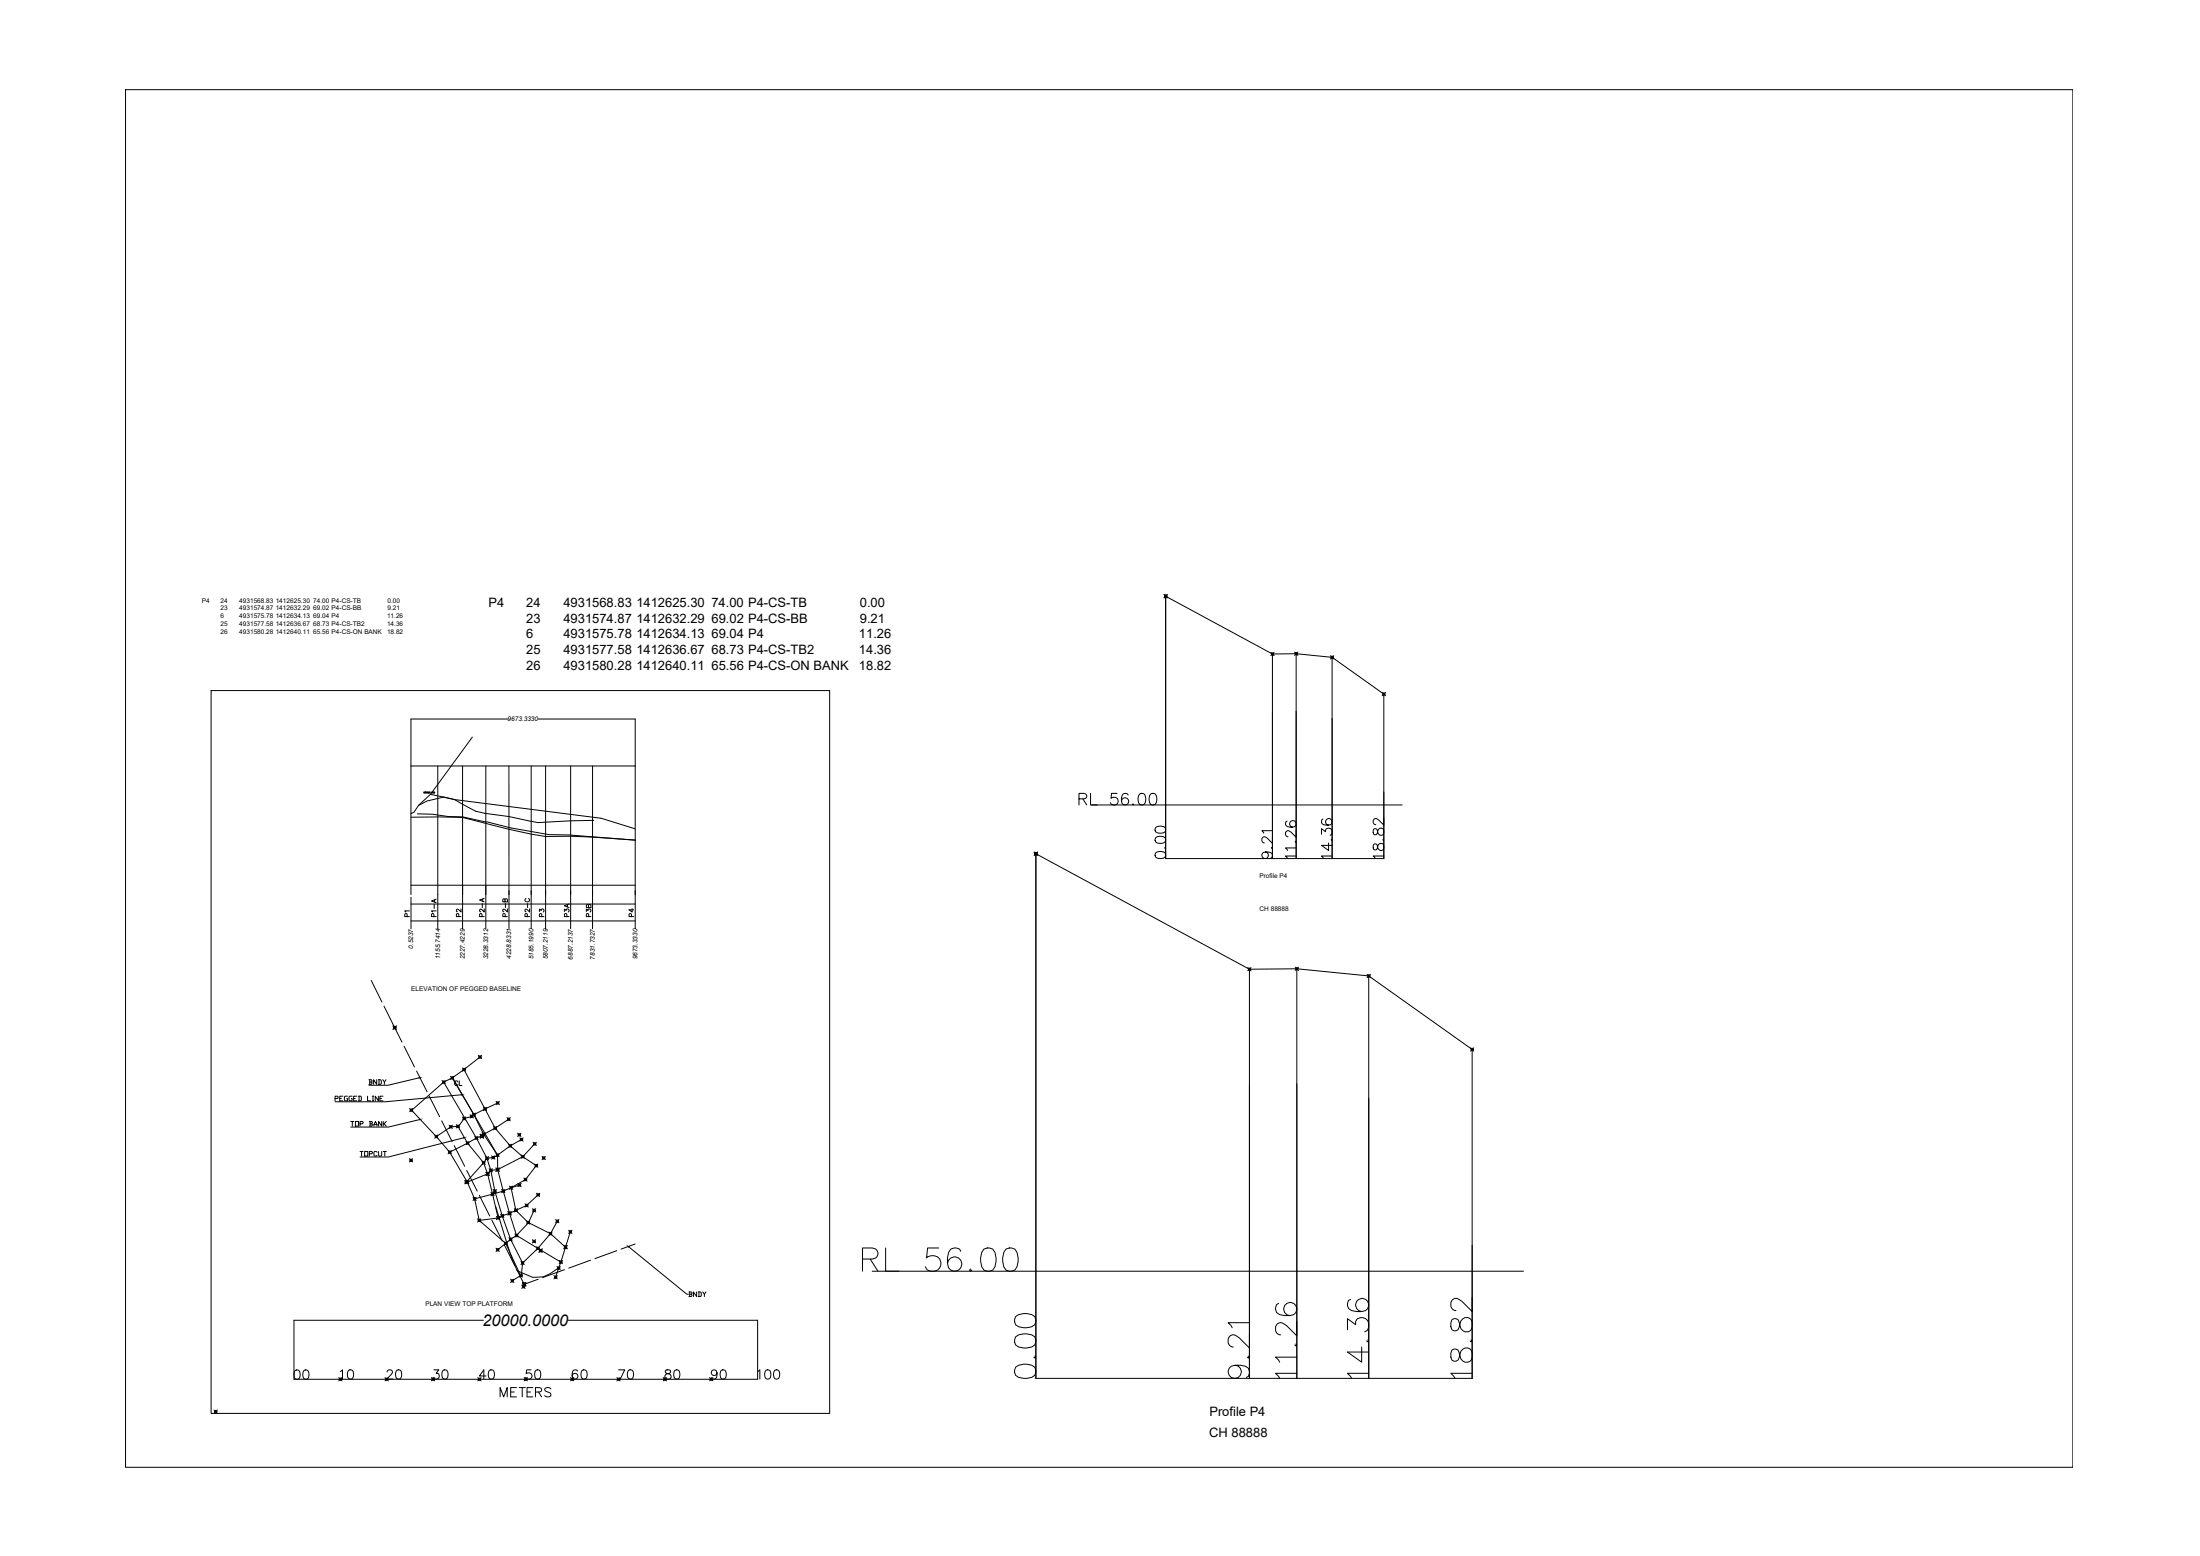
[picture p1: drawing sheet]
<svg xmlns="http://www.w3.org/2000/svg" width="420mm" height="297mm" viewBox="0 0 420 297" stroke-linecap="round" stroke-linejoin="round" font-family="sans-serif">
<!-- layer: 0 -->
<g fill="none" stroke="#000" stroke-width=".19">
<path d="M24 17.1h371.9v263h-371.9zM222.3 113.5l.6 .6M222.6 113.8l20.4 11h4.5l6.9 .7 9.9 7v31.4h-41.7zM222.9 113.5l-.6 .6M40.3 131.8h118.2v138h-118.2zM97 137.3h-18.5v33.5M102.8 137.3h18.5v40M242.7 124.5l.6 .7M243 124.8v39.1M243.3 124.5l-.6 .7M247.2 124.5l.7 .6M247.5 124.8v39.1"/>
<path d="M247.9 124.5l-.7 .6M254.1 125.2l.6 .6M254.4 125.5v38.4M254.7 125.2l-.6 .6M264 132.2l.6 .6M264.6 132.2l-.6 .6M78.5 156h9.8a143.5 143.5 0 0 0 15.9 3.7l4.8-.1 12.3 .8M78.5 155.3l.6-.3 .8-1.2 1.7-.9 3.1-.7 2.1 .4 4 2.3 1.8 .4 4.6 .6 5.6 1.1 10.6-.4M78.5 146.2h42.8M79.7 155.4h2.8l3.1 .5h2.8l4.6 1 4.6 1.2 7.2 1.2 3.8 .1 12.8 1M81.1 151.2l-.2 .1h.2M81.4 151.3l.1-.1h-.1v.2"/>
<path d="M81.4 151.3l.1 .1M81.7 151.2v.2l-.1-.2v.2M81.8 151.3h.1M82 151.2h-.2v.2h.2M82 151.3l.2-.1h-.2v.2M82.1 151.3l.1 .1M82.2 151.6l4.6 1 28 3.6 6.4 2M82.2 151.6l-2.3 2.2M82.4 151.3l.2-.1h-.2v.2M82.7 151.3h.1M82.8 151.2h-.1v.2h.1M83 151.2h-.1v.2l.1-.1"/>
<path d="M83.6 146.2v31.1M88.3 146.2v31.1M90.2 140.7l-8 10.9M92.8 146.2v31.1M97.2 146.2v31.1M101.4 146.2v31.1M104.2 146.2v31.1M109 146.2v31.1M113.2 146.2v31.1M208.5 153.7h59.3M245.8 156.7a.58 .58 0 0 0-.2 .9 1.2 1.2 0 0 0 1.9-.3 .63 .63 0 0 0-.5-.6 .63 .63 0 0 0-.7 .5 .63 .63 0 0 0 .6 .7M247.5 158.5v1.3l-.9-.9a.61 .61 0 0 0-.9-.2l-.2 .3v.4l.2 .2 .3 .1"/>
<path d="M78.5 169h42.8M78.5 172.6h42.8M78.5 171.3v6M78.5 175.8h42.8M82.9 175l-.1-.5-.3-.1-.1 .6h.9M82.9 172.7v.7M83 171.8v.4M83.3 173.9h-.9l.2 .2M83.3 171.7l-.9 .3 .9 .3M92.1 175l-.1-.5-.3-.1-.1 .6h.9M92.1 172.5v.8M92.2 171.6v.4"/>
<path d="M92.5 173.5v.6l-.7-.5-.2 .3 .2 .2M92.5 171.5l-.9 .3 .9 .4M197.5 162.7l.6 .6M197.8 163l40.8 22 9.1-.1 13.7 1.4 19.8 14v62.8h-83.4zM198.1 162.7l-.6 .6M247.4 160.6l.1 .1h-.1M247.5 163.4h-2l.4 .5M247.5 161.9h-2l.4 .5M238.3 184.7l.6 .6M238.6 185v78.1M238.9 184.7l-.6 .6M247.4 184.6l.6 .6"/>
<path d="M247.7 184.9v78.2M248 184.6l-.6 .6M261.1 186l.6 .6M261.4 186.3v76.8M261.7 186l-.6 .6M78.5 211.8l4.8 5.2 2.6 2.9 3.3 5.8 1.4 3.2 .9 4.1 5.1 4.4 2.8 6.1M80 205.8l-5.9 1.4h-3.6M80.1 213.7l-5.9 1.5h-7.2M84.7 206.6l6.3 10.7 2 3.8 .7 2.3 .8 4 1.4 4.7 1.6 4.5 2.3 4.5M86.4 205.8l4.1 7 1.9 3.7 2.6 4v2.8l2.3 8.3 1.3 4.2 8.5 5.1M86.4 205.6l8.6 14.9M87.4 215l1.9 3.2 3.1 3.8 .7 2.1 2 8.4"/>
<path d="M88.1 209l-14.5 1.3h-9.6M88.3 203.9l.6 .6M88.3 213.2l.6 .6M88.5 217.2l-14.3 3.7h-5.4M88.6 204.2l4 7.5a23.2 23.2 0 0 0 9.8 10.8l-2 2.7-2.8 1.5 .9 4.4 2.4 2.3 4.2 2.1 2.9 2.6M88.9 203.9l-.6 .6M88.9 213.2l-.6 .6M89.8 212.8l.6 .6M90.2 212.5l.6 .6M90.4 212.8l-.6 .6M90.8 212.5l-.6 .6M91.3 201.5l.7 .6"/>
<path d="M91.7 201.8l-5.3 4-1.7 .8-5.9 5.2M91.7 216.5l.6 .7M91.7 216.6l.6 .7M92 201.5l-.7 .6M92.1 216.2l.6 .6M92.3 216.5l-.6 .6M92.3 211.4l.6 .6M92.3 216.6l-.6 .7M92.7 216.2l-1 1M92.9 211.4l-.6 .6M94.3 215.1l.6 .6M94.7 210.2l.7 .7"/>
<path d="M94.9 215.1l-.6 .6M95 210.6l-2.4 1.1-2.5 1.4-1.5 .4-1 1.5-1.5 .1-2.8 1.9M95.4 210.2l-.7 .7M96.8 213.3l.6 .7M97.1 213.7l-5.1 3.2-1 .4-5.1 2.6M97.1 218.4l.7 .7M97.4 213.3l-.6 .7M97.8 218.4l-.7 .7M98.9 216.3l.6 .7M99.3 217.2l.6 .6M99.5 216.3l-.6 .7M99.6 217.5l-2.2 1.2-3.2 2.3-1.2 .1-4 4.6"/>
<path d="M99.9 217.2l-.6 .6M101.8 218.1l.6 .6M102.1 218.4l-2.3 2.4-4.8 2.5-1.3 .1-.6 .7-3.9 1.6M102.4 218.1l-.6 .6M280.8 200l.7 .7M281.5 200l-.7 .7M88.7 225.4l.7 .6M88.9 225.3l.7 .7M89.4 225.4l-.7 .6M89.6 225.3l-.7 .7M90.3 228.6l.6 .6M90.9 228.6l-.6 .6"/>
<path d="M91.2 232.7l.6 .6M91.8 232.7l-.6 .6M92 221.7l.7 .6M92.7 221.7l-.7 .6M92.7 220.8l.6 .6M92.8 223.8l.6 .6M93.3 220.8l-.6 .6M93.4 223.1l.6 .6M93.8 227.6l.6 .7M93.9 220.6l.6 .7M94 223.1l-1.2 1.3 .6-.6M94.2 227.1l.6 .6"/>
<path d="M94.4 227.6l-.6 .7M94.5 220.6l-.6 .7M94.7 230.3l3.1 10 1 2.3 2.9 1.2h2l1.4-.7 1.6-1M94.7 223l.6 .6M94.7 220.2l.6 .6M94.7 223l.7 .6M94.7 238.3l.7 .6M94.8 232.2l.6 .6M94.8 227.1l-.6 .6M95.3 220.2l-.6 .6M95.4 223l-.7 .6M95.4 238.3l-.7 .6"/>
<path d="M95.4 232.2l-.6 .6M95.6 231.8l.6 .6M95.8 227.1l.6 .6M96.2 231.8l-.6 .6M96.3 237.1l.6 .6M96.4 227.1l-.6 .6M96.9 237.1l-.6 .6M97 231.3l.6 .6M97.2 236.3l.6 .6M97.3 226.4l.6 .7M97.6 231.3l-.6 .6M97.8 236.3l-.6 .6"/>
<path d="M97.9 226.4l-.6 .7M98.2 230.7l.6 .7M98.3 235.5l.7 .7M98.8 230.7l-.6 .7M98.9 225.9l.6 .6M99 235.5l-.7 .7M99.2 226.2l-3.1 1.2-5.5 1.5M99.5 225.9l-.6 .6M99.5 220.5l.7 .6M100 224.9l.7 .6M100.2 220.5l-.7 .6M100.3 229.8l.6 .6"/>
<path d="M100.5 233.1l.7 .6M100.7 224.9l-.7 .6M100.9 229.8l-.6 .6M101.2 233.1l-.7 .6M101.7 236.7l.6 .6M101.7 230.7l.6 .7M102 231.1l-1.1 2.3-2.3 2.4-3.6 2.8M102.1 222.2l.6 .6M102.3 236.7l-.6 .6M102.3 230.7l-.6 .7M102.4 238l.6 .6M102.5 227.8l.6 .6"/>
<path d="M102.7 222.2l-.6 .6M102.8 228.1l-2.2 2-3.3 1.5-2.2 .9-3.6 .5M102.9 238.4l.6 .7M102.9 238.4l.7 .6M103 238l-.6 .6M103.1 227.8l-.6 .6M103.5 220.8l.6 .6M103.6 238.4l-.7 .7M104.1 220.8l-.6 .6M104.8 235.2l.6 .6M105.4 235.2l-.6 .6M106.1 232.8l.6 .6"/>
<path d="M106.4 233.1l-1.3 2.4-2.4 2.8-2.9 2.8-.2 2.3-1.8 1.1M106.7 232.8l-.6 .6M107.7 237.8l.6 .6M108.3 237.8l-.6 .6M108.6 234.9l.6 .6M108.9 235.2l-2.8 8.6M109.2 234.9l-.6 .6M120.1 238.1l11.1 9h.3M92.3 252h-36.2v11.3h88.6v-11.3h-36.2M97.5 244.2l.6 .6M98.1 244.2l-.6 .6M99.2 243.2l.6 .6"/>
<path d="M99.5 240.8l.6 .6M99.6 245.3l.7 .7M99.8 243.2l-.6 .6M100.1 240.8l-.6 .6M100.3 245.3l-.7 .7M105.8 243.5l.6 .6M106.4 241.8l.6 .6M106.4 243.5l-.6 .6M106.8 240.6l.6 .6M107 241.8l-.6 .6M107.4 240.6l-.6 .6M131.6 246.6h.4l.2 .2-.2 .3"/>
<path d="M131.7 247.1h.3l.2 .3-.2 .1h-.4M131.7 246.6v.9M133 246.6v.9l-.6-.9v.9M133.3 246.6h.5l.1 .2v.6l-.1 .1h-.5M133.5 246.6v.9M134.2 246.6l.3 .5v.4M134.8 246.6l-.3 .5M166.6 242.7h124.4"/>
<circle cx="222.6" cy="113.8" r=".22"/>
<circle cx="243" cy="124.8" r=".22"/>
<circle cx="247.5" cy="124.8" r=".22"/>
<circle cx="254.4" cy="125.5" r=".22"/>
<circle cx="264.3" cy="132.5" r=".22"/>
<circle cx="81.2" cy="151.3" r=".1"/>
<circle cx="197.8" cy="163" r=".22"/>
<circle cx="238.6" cy="185" r=".22"/>
<circle cx="247.7" cy="184.9" r=".22"/>
<circle cx="261.4" cy="186.3" r=".22"/>
<circle cx="88.6" cy="213.5" r=".22"/>
<circle cx="90.1" cy="213.1" r=".22"/>
<circle cx="91.7" cy="201.8" r=".22"/>
<circle cx="92" cy="216.8" r=".22"/>
<circle cx="92" cy="216.9" r=".22"/>
<circle cx="92" cy="217" r=".22"/>
<circle cx="92.4" cy="216.5" r=".22"/>
<circle cx="92.6" cy="211.7" r=".22"/>
<circle cx="94.6" cy="215.4" r=".22"/>
<circle cx="95.1" cy="210.6" r=".22"/>
<circle cx="97.1" cy="213.7" r=".22"/>
<circle cx="97.5" cy="218.7" r=".22"/>
<circle cx="99.2" cy="216.6" r=".22"/>
<circle cx="99.6" cy="217.5" r=".22"/>
<circle cx="102.1" cy="218.4" r=".22"/>
<circle cx="281.2" cy="200.3" r=".22"/>
<circle cx="89" cy="225.7" r=".22"/>
<circle cx="89.3" cy="225.7" r=".22"/>
<circle cx="90.6" cy="228.9" r=".22"/>
<circle cx="91.5" cy="233" r=".22"/>
<circle cx="92.4" cy="222" r=".22"/>
<circle cx="93" cy="221.1" r=".22"/>
<circle cx="93.1" cy="224.1" r=".22"/>
<circle cx="93.7" cy="223.4" r=".22"/>
<circle cx="94.1" cy="228" r=".22"/>
<circle cx="94.2" cy="221" r=".22"/>
<circle cx="94.5" cy="227.4" r=".22"/>
<circle cx="95" cy="223.3" r=".22"/>
<circle cx="95" cy="220.5" r=".22"/>
<circle cx="95.1" cy="238.6" r=".22"/>
<circle cx="95.1" cy="223.3" r=".22"/>
<circle cx="95.1" cy="232.5" r=".22"/>
<circle cx="95.9" cy="232.1" r=".22"/>
<circle cx="96.1" cy="227.4" r=".22"/>
<circle cx="96.6" cy="237.4" r=".22"/>
<circle cx="97.3" cy="231.6" r=".22"/>
<circle cx="97.5" cy="236.6" r=".22"/>
<circle cx="97.6" cy="226.7" r=".22"/>
<circle cx="98.5" cy="231" r=".22"/>
<circle cx="98.7" cy="235.9" r=".22"/>
<circle cx="99.2" cy="226.2" r=".22"/>
<circle cx="99.8" cy="220.8" r=".22"/>
<circle cx="100.4" cy="225.2" r=".22"/>
<circle cx="100.6" cy="230.1" r=".22"/>
<circle cx="100.9" cy="233.4" r=".22"/>
<circle cx="102" cy="237" r=".22"/>
<circle cx="102" cy="231" r=".22"/>
<circle cx="102.4" cy="222.5" r=".22"/>
<circle cx="102.7" cy="238.3" r=".22"/>
<circle cx="102.8" cy="228.1" r=".22"/>
<circle cx="103.3" cy="238.7" r=".22"/>
<circle cx="103.8" cy="221.1" r=".22"/>
<circle cx="105.1" cy="235.5" r=".22"/>
<circle cx="106.4" cy="233.1" r=".22"/>
<circle cx="108" cy="238.1" r=".22"/>
<circle cx="108.9" cy="235.2" r=".22"/>
<circle cx="97.8" cy="244.5" r=".22"/>
<circle cx="99.5" cy="243.5" r=".22"/>
<circle cx="99.8" cy="241.1" r=".22"/>
<circle cx="100" cy="245.6" r=".22"/>
<circle cx="106.1" cy="243.8" r=".22"/>
<circle cx="106.7" cy="242.1" r=".22"/>
<circle cx="107.1" cy="240.9" r=".22"/>
</g>
<!-- layer: Boundary -->
<g fill="none" stroke="#000" stroke-width=".19">
<path d="M70.9 187.2l2 4.1M73.3 192.1l3.5 6.8M75.1 196.5l.6-.6-.6 .6M75.7 196.5l-.6-.6 .6 .6M77.2 199.7l2 4M89.1 223.4l2 4M91.5 228.2l2 3.9M93.9 232.9l2 4M96.3 237.7l2 3.9M117.8 238.8l-4.2 1.5M121.3 237.5l-2.7 1M98.7 242.4l1.4 2.8 2.7-1"/>
<path d="M99.8 244.9l.6 .6M100.4 244.9l-.6 .6 .6-.6M107.8 242.4l-4.2 1.5M112.8 240.6l-4.2 1.5M40.9 269.2l.6 .6M41.5 269.2l-.6 .6"/>
<circle cx="75.4" cy="196.2" r=".22"/>
<circle cx="100.1" cy="245.2" r=".22"/>
<circle cx="41.2" cy="269.5" r=".22"/>
</g>
<!-- layer: 0 -->
<path d="M120 238l.1 .1z" fill="#000" stroke="#000" stroke-width=".19"/>
<g font-size="7.9">
<text x="163.3" y="243.8">RL 56.00</text>
<text x="239.5" y="264.2" transform="rotate(-90 239.5 264.2)">9.21</text>
<text x="248.7" y="264.2" transform="rotate(-90 248.7 264.2)">11.26</text>
</g>
<g font-size="7.5">
<text x="67.4" y="222.2">TOPCUT</text>
<text x="198.6" y="264.2" transform="rotate(-90 198.6 264.2)">0.00</text>
<text x="262.1" y="264.2" transform="rotate(-90 262.1 264.2)">14.36</text>
<text x="281.9" y="264.2" transform="rotate(-90 281.9 264.2)">18.82</text>
</g>
<g font-size="5.3">
<text x="205" y="154.9">RL 56.00</text>
<text x="223.7" y="165.1" transform="rotate(-90 223.7 165.1)">0.00</text>
<text x="255.4" y="165.1" transform="rotate(-90 255.4 165.1)">14.36</text>
<text x="265.3" y="165.1" transform="rotate(-90 265.3 165.1)">18.82</text>
</g>
<g font-size="4.9">
<text x="243.8" y="165.1" transform="rotate(-90 243.8 165.1)">9.21</text>
<text x="55" y="264.6">00</text>
<text x="63.9" y="264.6">10</text>
<text x="72.7" y="264.6">20</text>
<text x="81.5" y="264.6">30</text>
<text x="90.3" y="264.6">40</text>
<text x="94.2" y="267.8">METERS</text>
<text x="99.1" y="264.6">50</text>
<text x="107.9" y="264.6">60</text>
<text x="116.8" y="264.6">70</text>
<text x="125.6" y="264.6">80</text>
<text x="134.8" y="264.6">90</text>
<text x="143.6" y="264.6">100</text>
</g>
<g font-size="4.4">
<text x="69.1" y="208.5">BNDY</text>
<text x="62.8" y="211.7">PEGGED LINE</text>
<text x="65.6" y="216.3">TOP BANK</text>
</g>
<g font-size="4">
<text x="109.7" y="176.4" transform="rotate(-90 109.7 176.4)">P3A</text>
<text x="122.1" y="176.4" transform="rotate(-90 122.1 176.4)">P4</text>
<text x="85.7" y="208.5">CL</text>
</g>
<g font-size="3.5">
<text x="79" y="176.4" transform="rotate(-90 79 176.4)">P1</text>
<text x="88.9" y="176.4" transform="rotate(-90 88.9 176.4)">P2</text>
<text x="97.7" y="176.4" transform="rotate(-90 97.7 176.4)">P2-B</text>
<text x="102" y="176.4" transform="rotate(-90 102 176.4)">P2-C</text>
<text x="104.8" y="176.4" transform="rotate(-90 104.8 176.4)">P3</text>
<text x="113.6" y="176.4" transform="rotate(-90 113.6 176.4)">P3B</text>
</g>
<text font-size="3.1" x="92.1" y="253.1">20000.0000</text>
<g font-size="2.5">
<text x="93.3" y="115.9">P4</text>
<text x="100.5" y="115.9">24</text>
<text x="100.5" y="118.9">23</text>
<text x="107.6" y="115.9">4931568.83 1412625.30 74.00 P4-CS-TB</text>
<text x="107.6" y="118.9">4931574.87 1412632.29 69.02 P4-CS-BB</text>
<text x="164.2" y="115.9">0.00</text>
<text x="164.2" y="118.9">9.21</text>
<text x="100.5" y="121.9">6</text>
<text x="100.5" y="124.9">25</text>
<text x="107.6" y="121.9">4931575.78 1412634.13 69.04 P4</text>
<text x="107.6" y="124.9">4931577.58 1412636.67 68.73 P4-CS-TB2</text>
<text x="164" y="121.9">11.26</text>
<text x="164" y="124.9">14.36</text>
<text x="100.5" y="127.8">26</text>
<text x="107.6" y="127.8">4931580.28 1412640.11 65.56 P4-CS-ON BANK</text>
<text x="164" y="127.8">18.82</text>
<text x="230.9" y="274.3">CH 88888</text>
<text x="231" y="270.4">Profile P4</text>
</g>
<g font-size="1.2">
<text x="38.5" y="115">P4</text>
<text x="42.1" y="118">6</text>
<text x="42.1" y="115">24</text>
<text x="42.1" y="116.5">23</text>
<text x="42.1" y="119.5">25</text>
<text x="45.7" y="115">4931568.83 1412625.30 74.00 P4-CS-TB</text>
<text x="45.7" y="116.5">4931574.87 1412632.29 69.02 P4-CS-BB</text>
<text x="45.7" y="118">4931575.78 1412634.13 69.04 P4</text>
<text x="45.7" y="119.5">4931577.58 1412636.67 68.73 P4-CS-TB2</text>
<text x="73.9" y="118">11.26</text>
<text x="73.9" y="119.5">14.36</text>
<text x="74" y="115">0.00</text>
<text x="74" y="116.5">9.21</text>
<text x="42.1" y="121">26</text>
<text x="45.7" y="121">4931580.28 1412640.11 65.56 P4-CS-ON BANK</text>
<text x="73.9" y="121">18.82</text>
<text x="96.9" y="137.7">9673.3330</text>
<text x="240.5" y="167.6">Profile P4</text>
<text x="240.6" y="174">CH 88888</text>
<text x="78.9" y="181.1" transform="rotate(-90 78.9 181.1)">0.5237</text>
<text x="84" y="183.1" transform="rotate(-90 84 183.1)">1155.7414</text>
<text x="88.8" y="183.1" transform="rotate(-90 88.8 183.1)">2227.4229</text>
<text x="93.2" y="183.2" transform="rotate(-90 93.2 183.2)">3228.3312</text>
<text x="97.6" y="183" transform="rotate(-90 97.6 183)">4228.8331</text>
<text x="101.9" y="183.2" transform="rotate(-90 101.9 183.2)">5185.1990</text>
<text x="104.6" y="183.1" transform="rotate(-90 104.6 183.1)">5807.2119</text>
<text x="109.4" y="183.2" transform="rotate(-90 109.4 183.2)">6887.2137</text>
<text x="113.6" y="183.2" transform="rotate(-90 113.6 183.2)">7831.7327</text>
<text x="121.7" y="183.2" transform="rotate(-90 121.7 183.2)">9673.3330</text>
<text x="78.5" y="189.2">ELEVATION OF PEGGED BASELINE</text>
<text x="81.2" y="249.4">PLAN VIEW TOP PLATFORM</text>
</g>
</svg>
